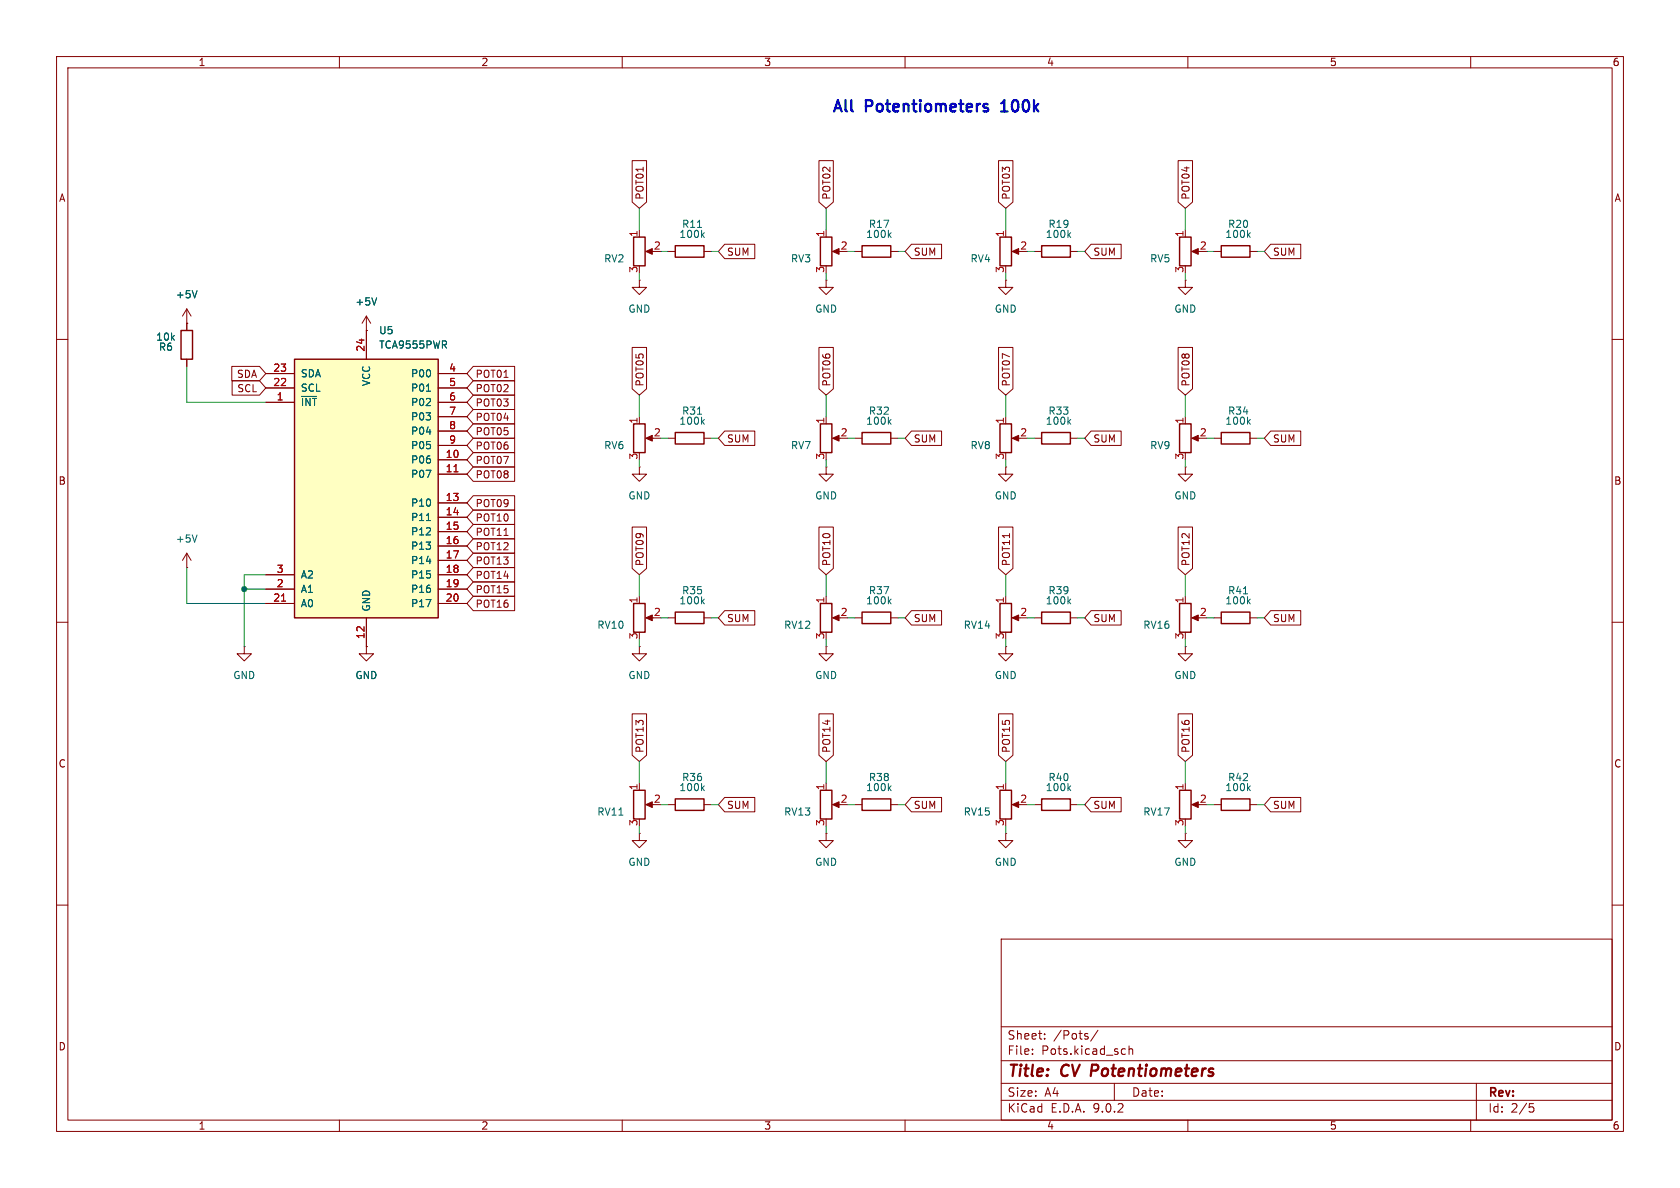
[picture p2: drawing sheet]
<svg xmlns="http://www.w3.org/2000/svg" width="297mm" height="210mm" viewBox="0 0 297 210" stroke-linecap="round" stroke-linejoin="round" font-family="sans-serif">
<g fill="none" stroke="#840000" stroke-width=".18">
<path d="M10 10h277v190h-277zM12 12h273v186h-273zM60 10v2M110 10v2M160 10v2M210 10v2M260 10v2M177.8 49.5v1.3h1.3l-1.3 1.3-1.3-1.3h1.3M177.8 49.5h.1M10 60h2M118.1 77.5h1.3M124.5 77.5h1.2"/>
<path d="M285 60h2M10 110h2M177.8 105.4v1.3M179.3 109.2h1M209.5 114.3v1.3h1.3l-1.3 1.2-1.2-1.2h1.2M209.5 114.3h.1M285 110h2M10 160h2M177 166h108v32h-108zM285 160h2M60 198v2M110 198v2"/>
<path d="M160 198v2M177 194.5h108M177 191.5h108M177 187.5h108M177 181.5h108M182.5 186.3v.1M182.5 185.5v.1M184.7 183.6v.1M184.7 182.8v.1M192.3 183.3v.3M194.1 182.1l-1.3 2M197 191.5v3"/>
<path d="M198.5 185.4l.5 .1M199 186.3l-.5 .1M199.6 185.5l.2-.1 .4 .1v.9M199.6 184.9v1.5M210 198v2M260 198v2M261 191.5v6.5M270.4 195.1h.7M270.5 195.7h.4l.3 .3-.2 .5-.5 .1"/>
</g>
<path d="M119.4 76.5h5.1v2h-5.1zM176.8 106.7h2v5.1h-2z" fill="none" stroke="#840000" stroke-width=".25"/>
<path d="M178.9 109.2l1.2-.5v1z" fill="#840000" stroke="#840000" stroke-width=".18"/>
<path d="M123.3 73.2h.7M124.2 74.5l.3 .5M124.5 74.2l-.5 .4" fill="none" stroke="#006464" stroke-width=".18"/>
<path d="M52.1 63.5h25.4v45.7h-25.4z" fill="#ffffc2"/>
<g fill="none" stroke="#840000" stroke-width=".25">
<path d="M32 58.4h2v5.1h-2zM112 41.9h2v5.1h-2zM119.4 43.4h5.1v2.1h-5.1zM145 41.9h2.1v5.1h-2.1zM152.4 43.4h5.1v2.1h-5.1zM176.8 41.9h2v5.1h-2zM184.1 43.4h5.1v2.1h-5.1zM208.5 41.9h2.1v5.1h-2.1zM215.9 43.4h5.1v2.1h-5.1zM52.1 63.5h25.4v45.7h-25.4zM112 74.9h2v5.1h-2zM145 74.9h2.1v5.1h-2.1z"/>
<path d="M152.4 76.5h5.1v2h-5.1zM176.8 74.9h2v5.1h-2zM184.1 76.5h5.1v2h-5.1zM208.5 74.9h2.1v5.1h-2.1zM215.9 76.5h5.1v2h-5.1zM112 106.7h2v5.1h-2zM119.4 108.2h5.1v2h-5.1zM145 106.7h2.1v5.1h-2.1zM152.4 108.2h5.1v2h-5.1zM184.1 108.2h5.1v2h-5.1zM208.5 106.7h2.1v5.1h-2.1zM215.9 108.2h5.1v2h-5.1z"/>
<path d="M112 139.7h2v5.1h-2zM145 139.7h2.1v5.1h-2.1zM176.8 139.7h2v5.1h-2zM208.5 139.7h2.1v5.1h-2.1zM119.4 141.2h5.1v2.1h-5.1zM152.4 141.2h5.1v2.1h-5.1zM184.1 141.2h5.1v2.1h-5.1zM215.9 141.2h5.1v2.1h-5.1z"/>
</g>
<g fill="none" stroke="#840000" stroke-width=".18">
<path d="M111.8 28.4h2.5v7.3l-1.3 1.1-1.2-1.1zM144.8 28.4h2.5v7.3l-1.3 1.1-1.2-1.1zM176.5 28.4h2.6v7.3l-1.3 1.1-1.3-1.1zM208.3 28.4h2.5v7.3l-1.3 1.1-1.2-1.1zM33 57.2h.1M33 54.6v3.8M33 54.6l-.7 1.3M33 54.6l.8 1.3M64.8 58.4h.1M64.8 55.9v7.6M64.8 55.9l-.8 1.3M64.8 55.9l.7 1.3"/>
<path d="M113 49.5v1.3h1.3l-1.3 1.3-1.2-1.3h1.2M113 49.5h.1M113 40.6v1.3M114.6 44.5h1M118.1 44.5h1.3M124.5 44.5h1.2M128.1 43.2h5.3v2.5h-5.3l-1.1-1.2zM146 49.5v1.3h1.3l-1.3 1.3-1.2-1.3h1.2M146 49.5h.1M146 40.6v1.3M147.6 44.5h1M151.1 44.5h1.3"/>
<path d="M157.5 44.5h1.2M161.1 43.2h5.4v2.5h-5.4l-1.1-1.2zM177.8 40.6v1.3M179.3 44.5h1M182.9 44.5h1.2M189.2 44.5h1.3M192.9 43.2h5.3v2.5h-5.3l-1.1-1.2zM209.5 49.5v1.3h1.3l-1.3 1.3-1.2-1.3h1.2M209.5 49.5h.1M209.5 40.6v1.3M211.1 44.5h1M214.6 44.5h1.3"/>
<path d="M221 44.5h1.2M224.6 43.2h5.4v2.5h-5.4l-1.1-1.2zM33 63.5v1.3M41 64.8h4.9l1.1 1.2-1.1 1.3h-4.9zM41 67.3h4.9l1.1 1.3-1.1 1.3h-4.9zM47 66h5.1M47 68.6h5.1M47 71.1h5.1M77.5 66h5M77.5 68.6h5M77.5 71.1h5M77.5 73.7h5"/>
<path d="M77.5 76.2h5M77.5 78.7h5M83.7 69.8h7.3v2.6h-7.3l-1.2-1.3zM83.7 72.4h7.3v2.5h-7.3l-1.2-1.2zM83.7 67.3h7.3v2.6h-7.3l-1.2-1.3zM83.7 64.8h7.3v2.5h-7.3l-1.2-1.3zM83.7 77.5h7.3v2.5h-7.3l-1.2-1.3zM83.7 74.9h7.3v2.6h-7.3l-1.2-1.3zM111.8 61.4h2.5v7.3l-1.3 1.2-1.2-1.2zM113 73.7v1.2M114.6 77.5h1M128.1 76.2h5.3v2.5h-5.3l-1.1-1.2z"/>
<path d="M144.8 61.4h2.5v7.3l-1.3 1.2-1.2-1.2zM146 73.7v1.2M147.6 77.5h1M151.1 77.5h1.3M157.5 77.5h1.2M161.1 76.2h5.4v2.5h-5.4l-1.1-1.2zM176.5 61.4h2.6v7.3l-1.3 1.2-1.3-1.2zM177.8 73.7v1.2M179.3 77.5h1M182.9 77.5h1.2M189.2 77.5h1.3M192.9 76.2h5.3v2.5h-5.3l-1.1-1.2z"/>
<path d="M208.3 61.4h2.5v7.3l-1.3 1.2-1.2-1.2zM209.5 73.7v1.2M211.1 77.5h1M214.6 77.5h1.3M221 77.5h1.2M224.6 76.2h5.4v2.5h-5.4l-1.1-1.2zM33 97.8v2.5M33 97.8l-.7 1.3M33 97.8l.8 1.3M77.5 81.3h5M77.5 83.8h5M77.5 88.9h5"/>
<path d="M77.5 91.4h5M77.5 94h5M77.5 96.5h5M77.5 99.1h5M83.7 82.5h7.3v2.6h-7.3l-1.2-1.3zM83.7 87.6h7.3v2.6h-7.3l-1.2-1.3zM83.7 97.8h7.3v2.5h-7.3l-1.2-1.2zM83.7 90.2h7.3v2.5h-7.3l-1.2-1.3zM83.7 80h7.3v2.6h-7.3l-1.2-1.3zM83.7 95.2h7.3v2.6h-7.3l-1.2-1.3zM83.7 92.7h7.3v2.6h-7.3l-1.2-1.3zM111.8 93.2h2.5v7.3l-1.3 1.1-1.2-1.1z"/>
<path d="M113 82.6v1.2h1.3l-1.3 1.3-1.2-1.3h1.2M113 82.6h.1M144.8 93.2h2.5v7.3l-1.3 1.1-1.2-1.1zM146 82.6v1.2h1.3l-1.3 1.3-1.2-1.3h1.2M146 82.6h.1M176.5 93.2h2.6v7.3l-1.3 1.1-1.3-1.1zM177.8 82.6v1.2h1.3l-1.3 1.3-1.3-1.3h1.3M177.8 82.6h.1M208.3 93.2h2.5v7.3l-1.3 1.1-1.2-1.1zM209.5 82.6v1.2h1.3l-1.3 1.3-1.2-1.3h1.2M209.5 82.6h.1M33 100.3h.1"/>
<path d="M43.2 114.3v1.3h-1.3l1.3 1.2 1.2-1.2h-1.2M43.2 114.3h.1M47 101.6h5.1M47 104.1h5.1M47 106.7h5.1M64.8 114.3v1.3h-1.3l1.3 1.2 1.2-1.2h-1.2M64.8 114.3h.1M64.8 109.2v5.1M77.5 101.6h5M77.5 104.1h5M77.5 106.7h5M83.7 100.3h7.3v2.6h-7.3l-1.2-1.3z"/>
<path d="M83.7 105.4h7.3v2.6h-7.3l-1.2-1.3zM83.7 102.9h7.3v2.5h-7.3l-1.2-1.3zM113 114.3v1.3h1.3l-1.3 1.2-1.2-1.2h1.2M113 114.3h.1M113 105.4v1.3M114.6 109.2h1M118.1 109.2h1.3M124.5 109.2h1.2M128.1 107.9h5.3v2.6h-5.3l-1.1-1.3zM146 114.3v1.3h1.3l-1.3 1.2-1.2-1.2h1.2M146 114.3h.1M146 105.4v1.3"/>
<path d="M147.6 109.2h1M151.1 109.2h1.3M157.5 109.2h1.2M161.1 107.9h5.4v2.6h-5.4l-1.1-1.3zM177.8 114.3v1.3h1.3l-1.3 1.2-1.3-1.2h1.3M177.8 114.3h.1M182.9 109.2h1.2M189.2 109.2h1.3M192.9 107.9h5.3v2.6h-5.3l-1.1-1.3zM209.5 105.4v1.3M211.1 109.2h1M214.6 109.2h1.3"/>
<path d="M221 109.2h1.2M224.6 107.9h5.4v2.6h-5.4l-1.1-1.3zM111.8 126.2h2.5v7.3l-1.3 1.1-1.2-1.1zM113 138.4v1.3M144.8 126.2h2.5v7.3l-1.3 1.1-1.2-1.1zM146 138.4v1.3M176.5 126.2h2.6v7.3l-1.3 1.1-1.3-1.1zM177.8 138.4v1.3M208.3 126.2h2.5v7.3l-1.3 1.1-1.2-1.1zM209.5 138.4v1.3M113 147.3v1.3h1.3l-1.3 1.3-1.2-1.3h1.2M113 147.3h.1"/>
<path d="M114.6 142.2h1M118.1 142.2h1.3M124.5 142.2h1.2M128.1 141h5.3v2.5h-5.3l-1.1-1.3zM146 147.3v1.3h1.3l-1.3 1.3-1.2-1.3h1.2M146 147.3h.1M147.6 142.2h1M151.1 142.2h1.3M157.5 142.2h1.2M161.1 141h5.4v2.5h-5.4l-1.1-1.3zM177.8 147.3v1.3h1.3l-1.3 1.3-1.3-1.3h1.3M177.8 147.3h.1"/>
<path d="M179.3 142.2h1M182.9 142.2h1.2M189.2 142.2h1.3M192.9 141h5.3v2.5h-5.3l-1.1-1.3zM209.5 147.3v1.3h1.3l-1.3 1.3-1.2-1.3h1.2M209.5 147.3h.1M211.1 142.2h1M214.6 142.2h1.3M221 142.2h1.2M224.6 141h5.4v2.5h-5.4l-1.1-1.3z"/>
</g>
<path d="M80.3 83.4h.7M49.8 106.3h.7" fill="none" stroke="#a90000" stroke-width=".18"/>
<g fill="none" stroke="#006464" stroke-width=".18">
<path d="M34.8 51.4l-.4 1.2M66.6 52.6l-.4 1.3M123.3 40.2h.7M124.2 41.5l.3 .5M124.5 41.1l-.5 .5M157.2 41.5l.3 .5M157.5 41.1l-.4 .5M188.9 41.5l.4 .5M189.3 41.1l-.5 .5M220.7 41.5l.3 .5M221 41.1l-.4 .5M75.4 69.2h.7"/>
<path d="M157.2 74.5l.3 .5M157.5 74.2l-.4 .4M188.9 74.5l.4 .5M189.3 74.2l-.5 .4M220.7 74.5l.3 .5M221 74.2l-.4 .4M34.8 94.6l-.4 1.2M75.4 92h.7M124.2 106.3l.3 .5M124.5 105.9l-.5 .5M157.2 106.3l.3 .5M157.5 105.9l-.4 .5"/>
<path d="M188.9 106.3l.4 .5M189.3 105.9l-.5 .5M219.8 105h.8M220.7 106.3l.3 .5M221 105.9l-.4 .5M124.2 139.3l.3 .5M124.5 138.9l-.5 .5M157.2 139.3l.3 .5M157.5 138.9l-.4 .5M188.9 139.3l.4 .5M189.3 138.9l-.5 .5M220.7 139.3l.3 .5"/>
<path d="M221 138.9l-.4 .5"/>
</g>
<g fill="#840000" stroke="#840000" stroke-width=".18">
<path d="M114.2 77.5l1.1-.5v1z"/>
<path d="M178.9 44.5l1.2-.6v1.1z"/>
<path d="M147.2 44.5l1.1-.6v1.1z"/>
<path d="M210.7 142.2l1.1-.5v1z"/>
<path d="M210.7 109.2l1.1-.5v1z"/>
<path d="M147.2 142.2l1.1-.5v1z"/>
<path d="M210.7 77.5l1.1-.5v1z"/>
<path d="M210.7 44.5l1.1-.6v1.1z"/>
<path d="M178.9 142.2l1.2-.5v1z"/>
<path d="M114.2 109.2l1.1-.5v1z"/>
<path d="M178.9 77.5l1.2-.5v1z"/>
<path d="M114.2 142.2l1.1-.5v1z"/>
<path d="M114.2 44.5l1.1-.6v1.1z"/>
<path d="M147.2 109.2l1.1-.5v1z"/>
<path d="M147.2 77.5l1.1-.5v1z"/>
</g>
<g fill="none" stroke="#009600" stroke-width=".18">
<path d="M113 36.8v3.8M146 36.8v3.8M177.8 36.8v3.8M209.5 36.8v3.8M113 48.3v1.2M116.8 44.5h1.3M125.7 44.5h1.3M146 48.3v1.2M149.9 44.5h1.2M158.7 44.5h1.3M177.8 48.3v1.2M181.6 44.5h1.3"/>
<path d="M190.5 44.5h1.3M209.5 48.3v1.2M213.4 44.5h1.2M222.2 44.5h1.3M33 64.8v6.3h14M113 69.9v3.8M116.8 77.5h1.3M125.7 77.5h1.3M146 69.9v3.8M149.9 77.5h1.2M158.7 77.5h1.3M177.8 69.9v3.8"/>
<path d="M181.6 77.5h1.3M190.5 77.5h1.3M209.5 69.9v3.8M213.4 77.5h1.2M222.2 77.5h1.3M113 81.3v1.3M146 81.3v1.3M177.8 81.3v1.3M209.5 81.3v1.3M33 100.3v6.4h14M43.2 104.1h3.8M47 101.6h-3.8v12.7"/>
<path d="M113 101.6v3.8M113 113v1.3M116.8 109.2h1.3M125.7 109.2h1.3M146 101.6v3.8M146 113v1.3M149.9 109.2h1.2M158.7 109.2h1.3M177.8 101.6v3.8M177.8 113v1.3M181.6 109.2h1.3M190.5 109.2h1.3"/>
<path d="M209.5 101.6v3.8M209.5 113v1.3M213.4 109.2h1.2M222.2 109.2h1.3M113 134.6v3.8M146 134.6v3.8M177.8 134.6v3.8M209.5 134.6v3.8M113 146.1v1.2M116.8 142.2h1.3M125.7 142.2h1.3M146 146.1v1.2"/>
<path d="M149.9 142.2h1.2M158.7 142.2h1.3M177.8 146.1v1.2M181.6 142.2h1.3M190.5 142.2h1.3M209.5 146.1v1.2M213.4 142.2h1.2M222.2 142.2h1.3"/>
</g>
<path d="M174.1 19l.5 .1 .1 .3-.3 .3h-.4M174.1 18.4l.5 .1M177 19.7h1.1M177.2 18.2l-.2 .1" fill="none" stroke="#0000c2" stroke-width=".4"/>
<circle cx="43.2" cy="104.1" r=".46" fill="#009600" stroke="#009600" stroke-width=".18"/>
<g font-size="2.8" fill="#0000c2">
<text x="146.9" y="20.4">All</text>
<text x="153" y="20.4">Potentiometers</text>
<text x="177.8" y="20.4">100k</text>
</g>
<g font-size="2.8" fill="#840000">
<text x="178" y="190.9">Title:</text>
<text x="187.7" y="190.9">CV Potentiometers</text>
</g>
<g font-size="2.1" fill="#840000">
<text x="178" y="184">Sheet:</text>
<text x="186.2" y="184">/Pots/</text>
<text x="178" y="186.7">File:</text>
<text x="184.1" y="186.7">Pots.kicad_sch</text>
<text x="178" y="196.9">KiCad</text>
<text x="178" y="194.1">Size:</text>
<text x="184.7" y="194.1">A4</text>
<text x="185.7" y="196.9">E.D.A.</text>
<text x="193.3" y="196.9">9.0.2</text>
<text x="200" y="194.1">Date:</text>
<text x="263" y="194.3">Rev:</text>
<text x="263" y="196.9">Id:</text>
<text x="267.1" y="196.9">2/5</text>
</g>
<g font-size="1.8" fill="#840000">
<text x="35" y="11.9">1</text>
<text x="85" y="11.9">2</text>
<text x="135" y="11.9">3</text>
<text x="185" y="11.9">4</text>
<text x="235" y="11.9">5</text>
<text x="285" y="11.9">6</text>
<text x="10.3" y="35.9">A</text>
<text x="114" y="35.4" transform="rotate(-90 114 35.4)">POT01</text>
<text x="147" y="35.4" transform="rotate(-90 147 35.4)">POT02</text>
<text x="178.8" y="35.4" transform="rotate(-90 178.8 35.4)">POT03</text>
<text x="210.5" y="35.4" transform="rotate(-90 210.5 35.4)">POT04</text>
<text x="285.3" y="35.9">A</text>
<text x="128.4" y="45.4">SUM</text>
<text x="161.4" y="45.4">SUM</text>
<text x="193.2" y="45.4">SUM</text>
<text x="224.9" y="45.4">SUM</text>
<text x="41.8" y="67">SDA</text>
<text x="41.9" y="69.5">SCL</text>
<text x="84" y="69.5">POT02</text>
<text x="84" y="67">POT01</text>
<text x="114" y="68.4" transform="rotate(-90 114 68.4)">POT05</text>
<text x="147" y="68.4" transform="rotate(-90 147 68.4)">POT06</text>
<text x="178.8" y="68.4" transform="rotate(-90 178.8 68.4)">POT07</text>
<text x="210.5" y="68.4" transform="rotate(-90 210.5 68.4)">POT08</text>
<text x="84" y="72.1">POT03</text>
<text x="84" y="74.6">POT04</text>
<text x="84" y="77.2">POT05</text>
<text x="84" y="79.7">POT06</text>
<text x="84" y="82.2">POT07</text>
<text x="128.4" y="78.4">SUM</text>
<text x="161.4" y="78.4">SUM</text>
<text x="193.2" y="78.4">SUM</text>
<text x="224.9" y="78.4">SUM</text>
<text x="10.3" y="85.9">B</text>
<text x="84" y="84.8">POT08</text>
<text x="84" y="89.9">POT09</text>
<text x="285.3" y="85.9">B</text>
<text x="84" y="92.4">POT10</text>
<text x="84" y="94.9">POT11</text>
<text x="84" y="100">POT13</text>
<text x="84" y="97.5">POT12</text>
<text x="114" y="100.2" transform="rotate(-90 114 100.2)">POT09</text>
<text x="147" y="100.2" transform="rotate(-90 147 100.2)">POT10</text>
<text x="178.8" y="100.2" transform="rotate(-90 178.8 100.2)">POT11</text>
<text x="210.5" y="100.2" transform="rotate(-90 210.5 100.2)">POT12</text>
<text x="84" y="102.6">POT14</text>
<text x="84" y="107.6">POT16</text>
<text x="84" y="105.1">POT15</text>
<text x="128.4" y="110.2">SUM</text>
<text x="161.4" y="110.2">SUM</text>
<text x="193.2" y="110.2">SUM</text>
<text x="224.9" y="110.2">SUM</text>
<text x="10.3" y="135.9">C</text>
<text x="114" y="133.2" transform="rotate(-90 114 133.2)">POT13</text>
<text x="147" y="133.2" transform="rotate(-90 147 133.2)">POT14</text>
<text x="178.8" y="133.2" transform="rotate(-90 178.8 133.2)">POT15</text>
<text x="210.5" y="133.2" transform="rotate(-90 210.5 133.2)">POT16</text>
<text x="285.3" y="135.9">C</text>
<text x="128.4" y="143.2">SUM</text>
<text x="161.4" y="143.2">SUM</text>
<text x="193.2" y="143.2">SUM</text>
<text x="224.9" y="143.2">SUM</text>
<text x="10.3" y="185.9">D</text>
<text x="285.3" y="185.9">D</text>
<text x="35" y="199.9">1</text>
<text x="85" y="199.9">2</text>
<text x="135" y="199.9">3</text>
<text x="185" y="199.9">4</text>
<text x="235" y="199.9">5</text>
<text x="285" y="199.9">6</text>
</g>
<g font-size="1.8" fill="#a90000">
<text x="112.8" y="42" transform="rotate(-90 112.8 42)">1</text>
<text x="145.8" y="42" transform="rotate(-90 145.8 42)">1</text>
<text x="177.5" y="42" transform="rotate(-90 177.5 42)">1</text>
<text x="209.3" y="42" transform="rotate(-90 209.3 42)">1</text>
<text x="115.5" y="44.2">2</text>
<text x="148.5" y="44.2">2</text>
<text x="180.3" y="44.2">2</text>
<text x="212" y="44.2">2</text>
<text x="112.8" y="48.3" transform="rotate(-90 112.8 48.3)">3</text>
<text x="145.8" y="48.3" transform="rotate(-90 145.8 48.3)">3</text>
<text x="177.5" y="48.3" transform="rotate(-90 177.5 48.3)">3</text>
<text x="209.3" y="48.3" transform="rotate(-90 209.3 48.3)">3</text>
<text x="48.2" y="65.8">23</text>
<text x="64.5" y="62.3" transform="rotate(-90 64.5 62.3)">24</text>
<text x="79.3" y="65.8">4</text>
<text x="48.2" y="68.3">22</text>
<text x="48.8" y="70.9">1</text>
<text x="79.3" y="68.3">5</text>
<text x="79.3" y="70.9">6</text>
<text x="79.3" y="73.4">7</text>
<text x="79.3" y="75.9">8</text>
<text x="112.8" y="75" transform="rotate(-90 112.8 75)">1</text>
<text x="115.5" y="77.2">2</text>
<text x="145.8" y="75" transform="rotate(-90 145.8 75)">1</text>
<text x="148.5" y="77.2">2</text>
<text x="177.5" y="75" transform="rotate(-90 177.5 75)">1</text>
<text x="180.3" y="77.2">2</text>
<text x="209.3" y="75" transform="rotate(-90 209.3 75)">1</text>
<text x="212" y="77.2">2</text>
<text x="78.7" y="81">10</text>
<text x="78.7" y="83.6">11</text>
<text x="79.3" y="78.5">9</text>
<text x="112.8" y="81.4" transform="rotate(-90 112.8 81.4)">3</text>
<text x="145.8" y="81.4" transform="rotate(-90 145.8 81.4)">3</text>
<text x="177.5" y="81.4" transform="rotate(-90 177.5 81.4)">3</text>
<text x="209.3" y="81.4" transform="rotate(-90 209.3 81.4)">3</text>
<text x="78.7" y="88.6">13</text>
<text x="78.7" y="91.2">14</text>
<text x="78.7" y="93.7">15</text>
<text x="48.8" y="101.3">3</text>
<text x="78.7" y="96.3">16</text>
<text x="78.7" y="98.8">17</text>
<text x="78.7" y="101.3">18</text>
<text x="48.2" y="106.4">21</text>
<text x="48.8" y="103.9">2</text>
<text x="78.7" y="103.9">19</text>
<text x="78.7" y="106.4">20</text>
<text x="112.8" y="106.8" transform="rotate(-90 112.8 106.8)">1</text>
<text x="145.8" y="106.8" transform="rotate(-90 145.8 106.8)">1</text>
<text x="177.5" y="106.8" transform="rotate(-90 177.5 106.8)">1</text>
<text x="209.3" y="106.8" transform="rotate(-90 209.3 106.8)">1</text>
<text x="64.5" y="113.1" transform="rotate(-90 64.5 113.1)">12</text>
<text x="112.8" y="113.1" transform="rotate(-90 112.8 113.1)">3</text>
<text x="115.5" y="109">2</text>
<text x="145.8" y="113.1" transform="rotate(-90 145.8 113.1)">3</text>
<text x="148.5" y="109">2</text>
<text x="177.5" y="113.1" transform="rotate(-90 177.5 113.1)">3</text>
<text x="180.3" y="109">2</text>
<text x="209.3" y="113.1" transform="rotate(-90 209.3 113.1)">3</text>
<text x="212" y="109">2</text>
<text x="112.8" y="139.8" transform="rotate(-90 112.8 139.8)">1</text>
<text x="115.5" y="142">2</text>
<text x="145.8" y="139.8" transform="rotate(-90 145.8 139.8)">1</text>
<text x="148.5" y="142">2</text>
<text x="177.5" y="139.8" transform="rotate(-90 177.5 139.8)">1</text>
<text x="180.3" y="142">2</text>
<text x="209.3" y="139.8" transform="rotate(-90 209.3 139.8)">1</text>
<text x="212" y="142">2</text>
<text x="112.8" y="146.1" transform="rotate(-90 112.8 146.1)">3</text>
<text x="145.8" y="146.1" transform="rotate(-90 145.8 146.1)">3</text>
<text x="177.5" y="146.1" transform="rotate(-90 177.5 146.1)">3</text>
<text x="209.3" y="146.1" transform="rotate(-90 209.3 146.1)">3</text>
</g>
<g font-size="1.8" fill="#006464">
<text x="120.5" y="40.5">R11</text>
<text x="153.5" y="40.5">R17</text>
<text x="185.3" y="40.5">R19</text>
<text x="217" y="40.5">R20</text>
<text x="106.7" y="46.6">RV2</text>
<text x="120" y="42.3">100k</text>
<text x="139.7" y="46.6">RV3</text>
<text x="153" y="42.3">100k</text>
<text x="171.5" y="46.6">RV4</text>
<text x="184.8" y="42.3">100k</text>
<text x="203.2" y="46.6">RV5</text>
<text x="216.5" y="42.3">100k</text>
<text x="31" y="52.9">+5V</text>
<text x="62.7" y="54.2">+5V</text>
<text x="66.9" y="59.3">U5</text>
<text x="111" y="55.5">GND</text>
<text x="144" y="55.5">GND</text>
<text x="175.8" y="55.5">GND</text>
<text x="207.5" y="55.5">GND</text>
<text x="27.5" y="60.4">10k</text>
<text x="28" y="62.2">R6</text>
<text x="66.9" y="61.8">TCA9555PWR</text>
<text x="53.1" y="66.9">SDA</text>
<text x="53.1" y="69.4">SCL</text>
<text x="53.1" y="72">~{INT}</text>
<text x="65.6" y="68.3" transform="rotate(-90 65.6 68.3)">VCC</text>
<text x="72.6" y="66.9">P00</text>
<text x="72.6" y="69.4">P01</text>
<text x="72.6" y="72">P02</text>
<text x="72.6" y="74.5">P03</text>
<text x="72.6" y="77.1">P04</text>
<text x="120" y="75.3">100k</text>
<text x="120.5" y="73.5">R31</text>
<text x="153" y="75.3">100k</text>
<text x="153.5" y="73.5">R32</text>
<text x="184.8" y="75.3">100k</text>
<text x="185.3" y="73.5">R33</text>
<text x="216.5" y="75.3">100k</text>
<text x="217" y="73.5">R34</text>
<text x="72.6" y="79.6">P05</text>
<text x="72.6" y="82.1">P06</text>
<text x="106.7" y="79.6">RV6</text>
<text x="139.7" y="79.6">RV7</text>
<text x="171.5" y="79.6">RV8</text>
<text x="203.2" y="79.6">RV9</text>
<text x="72.6" y="84.7">P07</text>
<text x="72.6" y="89.8">P10</text>
<text x="111" y="88.5">GND</text>
<text x="144" y="88.5">GND</text>
<text x="175.8" y="88.5">GND</text>
<text x="207.5" y="88.5">GND</text>
<text x="72.6" y="92.3">P11</text>
<text x="72.6" y="94.8">P12</text>
<text x="31" y="96.1">+5V</text>
<text x="72.6" y="97.4">P13</text>
<text x="72.6" y="99.9">P14</text>
<text x="53.1" y="102.5">A2</text>
<text x="53.1" y="105">A1</text>
<text x="53.1" y="107.5">A0</text>
<text x="72.6" y="102.5">P15</text>
<text x="72.6" y="105">P16</text>
<text x="72.6" y="107.5">P17</text>
<text x="120" y="107">100k</text>
<text x="120.5" y="105.3">R35</text>
<text x="153" y="107">100k</text>
<text x="153.5" y="105.3">R37</text>
<text x="184.8" y="107">100k</text>
<text x="185.3" y="105.3">R39</text>
<text x="216.5" y="107">100k</text>
<text x="217" y="105.3">R41</text>
<text x="65.6" y="108.2" transform="rotate(-90 65.6 108.2)">GND</text>
<text x="105.5" y="111.4">RV10</text>
<text x="138.5" y="111.4">RV12</text>
<text x="170.3" y="111.4">RV14</text>
<text x="202" y="111.4">RV16</text>
<text x="41.1" y="120.2">GND</text>
<text x="62.7" y="120.2">GND</text>
<text x="111" y="120.2">GND</text>
<text x="144" y="120.2">GND</text>
<text x="175.8" y="120.2">GND</text>
<text x="207.5" y="120.2">GND</text>
<text x="120" y="140.1">100k</text>
<text x="120.5" y="138.3">R36</text>
<text x="153" y="140.1">100k</text>
<text x="153.5" y="138.3">R38</text>
<text x="184.8" y="140.1">100k</text>
<text x="185.3" y="138.3">R40</text>
<text x="216.5" y="140.1">100k</text>
<text x="217" y="138.3">R42</text>
<text x="105.5" y="144.4">RV11</text>
<text x="138.5" y="144.4">RV13</text>
<text x="170.3" y="144.4">RV15</text>
<text x="202" y="144.4">RV17</text>
<text x="111" y="153.3">GND</text>
<text x="144" y="153.3">GND</text>
<text x="175.8" y="153.3">GND</text>
<text x="207.5" y="153.3">GND</text>
</g>
</svg>
